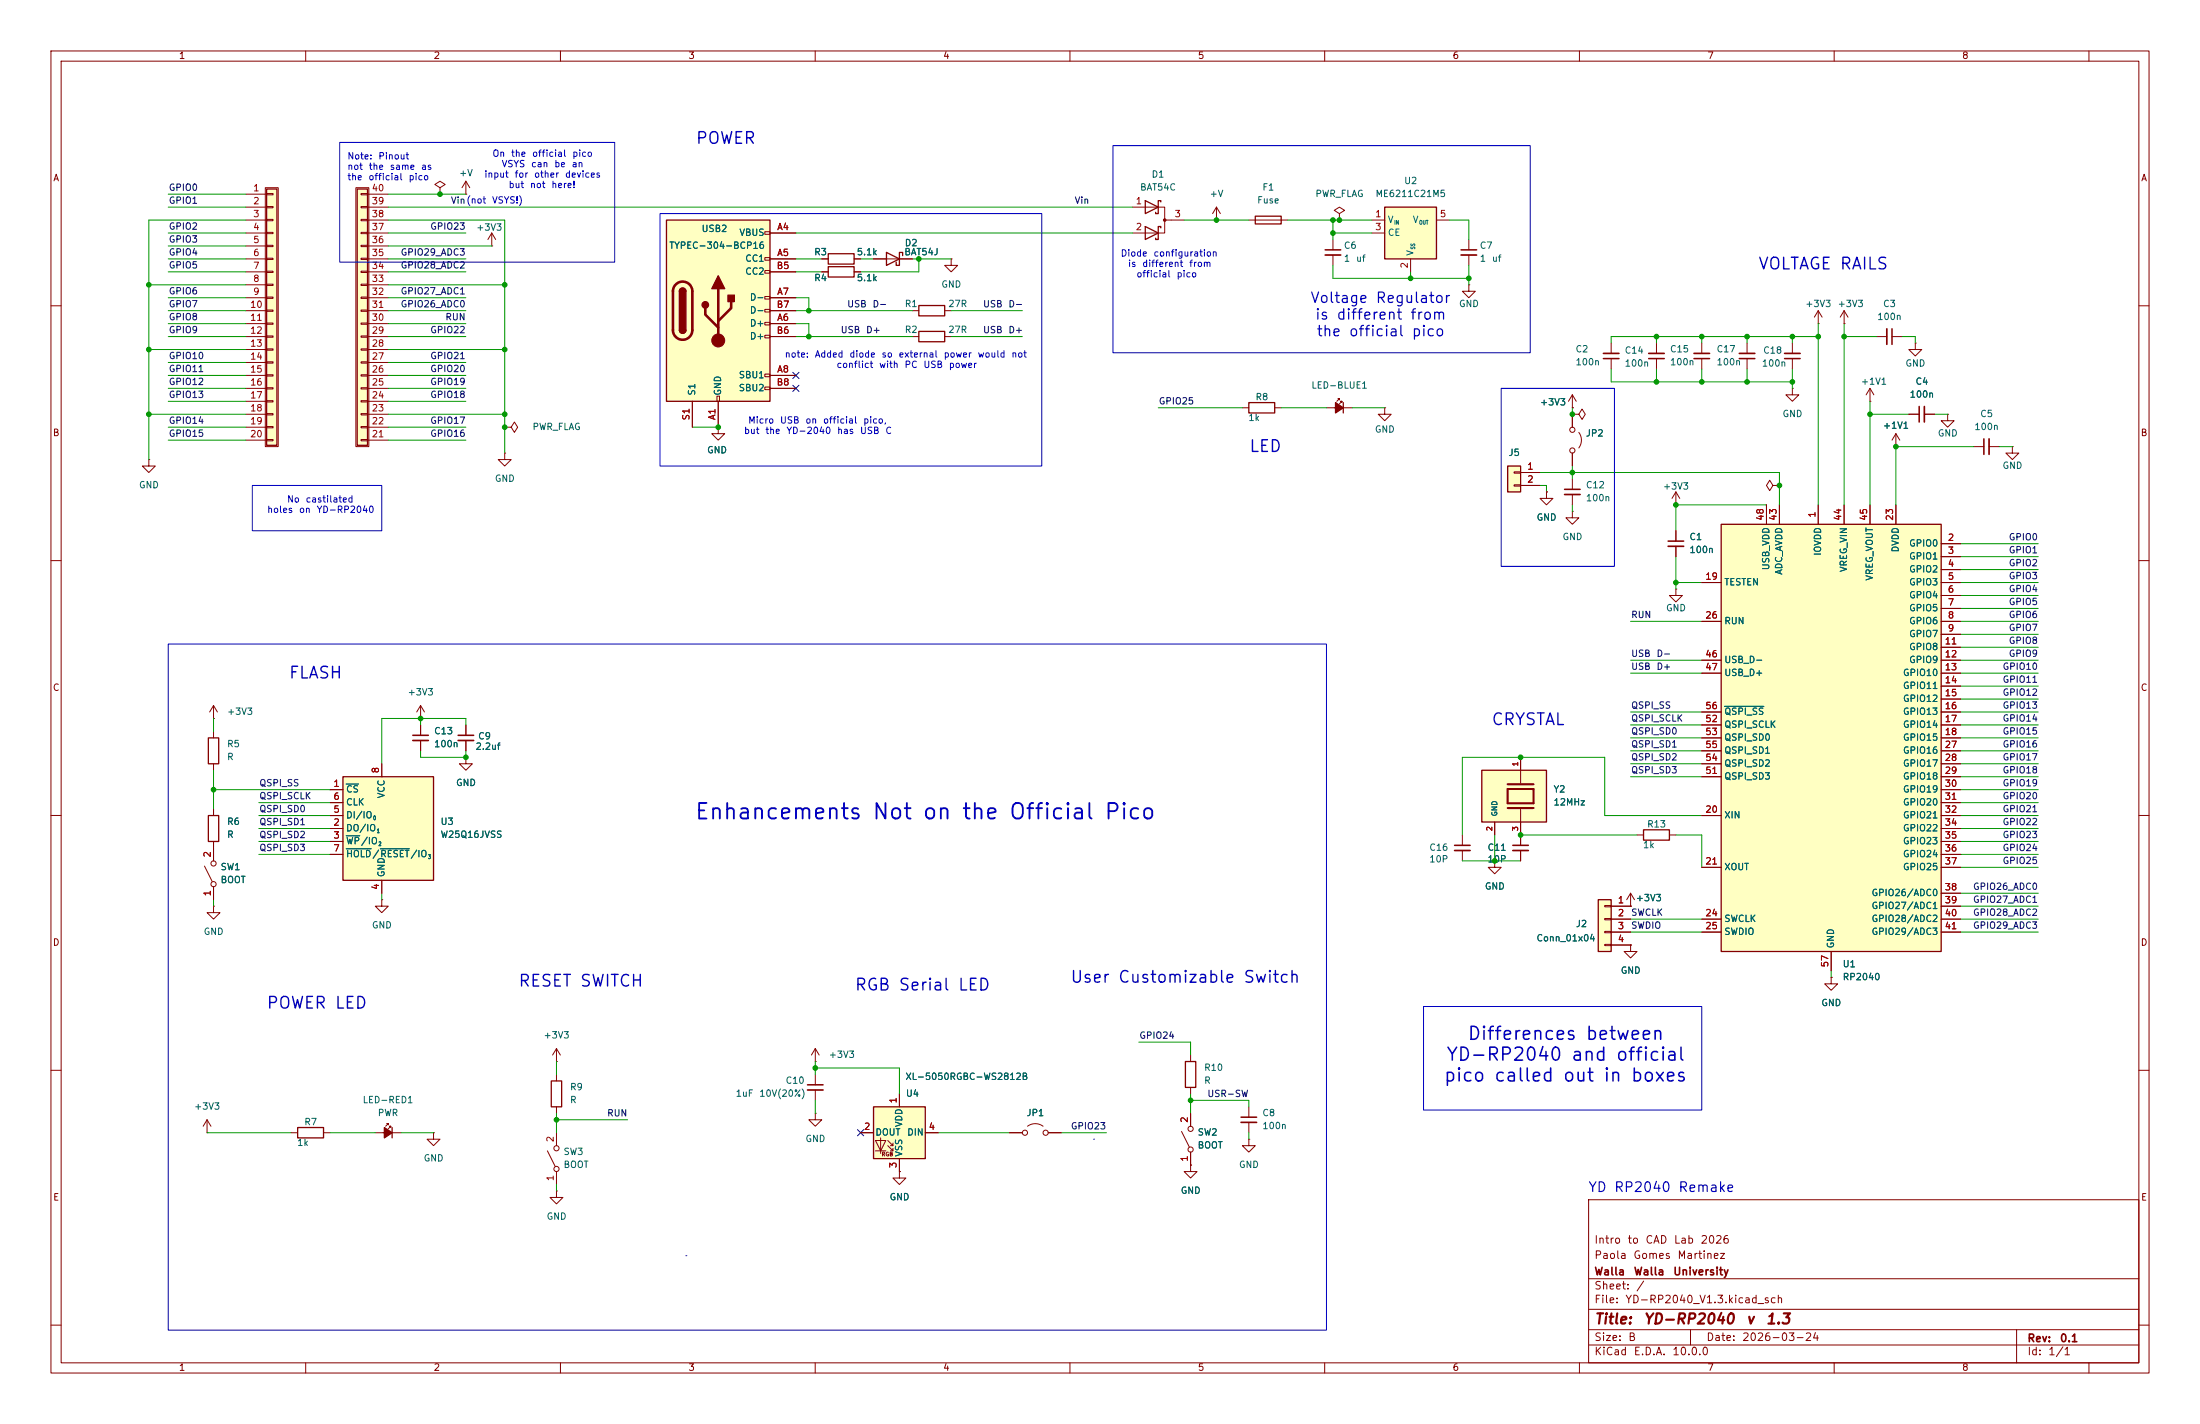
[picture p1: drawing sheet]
<svg xmlns="http://www.w3.org/2000/svg" width="432mm" height="279mm" viewBox="0 0 432 279" stroke-linecap="round" stroke-linejoin="round" font-family="sans-serif">
<g fill="none" stroke="#840000" stroke-width=".2">
<path d="M10 10h411.8v259.4h-411.8zM12 12h407.8v255.4h-407.8zM60 10v2M110 10v2M160 10v2M210 10v2M260 10v2M310 10v2M360 10v2M410 10v2M10 60h2M419.8 60h2"/>
<path d="M10 110h2M419.8 110h2M10 160h2M419.8 160h2M10 210h2M419.8 210h2M311.8 235.4h108v32h-108zM10 260h2M311.8 256.9h108M311.8 250.9h108M419.8 260h2M60 267.4v2"/>
<path d="M110 267.4v2M160 267.4v2M210 267.4v2M260 267.4v2M310 267.4v2M311.8 263.9h108M311.8 260.9h108M331.8 260.9v3M360 267.4v2M395.8 260.9v6.5M410 267.4v2"/>
</g>
<path d="M313.7 176.5h2.5v10.2h-2.5z" fill="#ffffc2"/>
<path d="M313.7 176.5h2.5v10.2h-2.5zM232.7 208.3h2v5.1h-2z" fill="none" stroke="#840000" stroke-width=".25"/>
<path d="M315 177.7h1.2v.2h-1.2zM316.2 177.8h3.8M315 180.2h1.2v.3h-1.2zM315 182.8h1.2v.2h-1.2zM315 185.3h1.2v.2h-1.2zM316.2 180.3h3.8M316.2 182.9h3.8M316.2 185.4h3.8M233.7 207v1.3M233.7 213.4v1.2" fill="none" stroke="#840000" stroke-width=".2"/>
<path d="M290.8 151.1h12.7v10.2h-12.7z" fill="#ffffc2"/>
<g fill="none" stroke="#840000" stroke-width=".2">
<path d="M222.2 40.6h6.4v5.1h-6.4M228.6 43.2h3.8M298.4 148.6v5.1M298.4 158.8v7.1M287 163.8v2.1M287 166.9v2M293.4 168.9v1.3h1.2l-1.2 1.3-1.3-1.3h1.3M293.4 168.9h.1M293.4 161.3v2.5M298.4 166.9v2M320 177.8h.1M320 175.3l-.7 1.2"/>
<path d="M320 175.3l.8 1.2M320 175.3v2.5M321.3 163.8h1.3M327.7 163.8h1.2M320 185.4v1.3h1.3l-1.3 1.3-1.2-1.3h1.2M320 185.4h.1M359.4 191.8v1.2h1.3l-1.3 1.3-1.3-1.3h1.3M359.4 191.8h.1M233.7 218.4v2.6M245.1 217.2v2M231.9 222l1.5 3M233.7 228.6v1.3h-1.3l1.3 1.2 1.2-1.2h-1.2"/>
<path d="M233.7 228.6h.1M233.7 226.1v2.5M245.1 223.5v1.3h-1.3l1.3 1.3 1.3-1.3h-1.3M245.1 223.5h.1M245.1 220.2v2.1"/>
<circle cx="233.7" cy="225.6" r=".51"/>
<circle cx="233.7" cy="221.5" r=".51"/>
</g>
<path d="M224.8 39.4l2.5 1.2-2.5 1.3zM227.8 39.6v-.2h-.5v2.5h-.5v-.2M224.8 44.5l2.5 1.2-2.5 1.3zM227.8 44.7v-.2h-.5v2.5h-.5v-.3M290.8 151.1h12.7v10.2h-12.7zM322.6 162.8h5.1v2h-5.1z" fill="none" stroke="#840000" stroke-width=".25"/>
<path d="M295.9 153.9h5.1M295.9 154.8h5.1v2.8h-5.1zM295.9 158.5h5.1" fill="none" stroke="#840000" stroke-width=".41"/>
<path d="M285.5 165.9h3M296.9 165.9h3.1M243.6 219.2h3" fill="none" stroke="#840000" stroke-width=".3"/>
<path d="M285.5 166.9h3M296.9 166.9h3.1M243.6 220.2h3" fill="none" stroke="#840000" stroke-width=".33"/>
<circle cx="228.6" cy="43.2" r=".25" fill="#840000" stroke="#840000" stroke-width=".2"/>
<path d="M337.8 102.9h43.2v83.8h-43.2z" fill="#ffffc2"/>
<path d="M337.8 102.9h43.2v83.8h-43.2z" fill="none" stroke="#840000" stroke-width=".25"/>
<g fill="none" stroke="#840000" stroke-width=".2">
<path d="M346.7 99.1v3.8M349.2 99.1v3.8M356.9 99.1v3.8M361.9 99.1v3.8M367 99.1v3.8M372.1 99.1v3.8M328.9 115.6v1.2h1.3l-1.3 1.3-1.2-1.3h1.2M328.9 115.6h.1M334 114.3h3.8M381 106.7h3.8M381 109.2h3.8M381 111.8h3.8"/>
<path d="M381 114.3h3.8M381 116.8h3.8M381 119.4h3.8M334 121.9h3.8M334 129.5h3.8M334 132.1h3.8M334 139.7h3.8M381 121.9h3.8M381 124.5h3.8M381 127h3.8M381 129.5h3.8M381 132.1h3.8"/>
<path d="M381 134.6h3.8M381 137.2h3.8M381 139.7h3.8M334 142.2h3.8M334 144.8h3.8M334 147.3h3.8M334 149.9h3.8M334 152.4h3.8M381 142.2h3.8M381 144.8h3.8M381 147.3h3.8M381 149.9h3.8"/>
<path d="M381 152.4h3.8M381 154.9h3.8M381 157.5h3.8M334 160h3.8M334 170.2h3.8M381 160h3.8M381 170.2h3.8M381 162.6h3.8M381 165.1h3.8M381 167.6h3.8M381 175.3h3.8M381 177.8h3.8"/>
<path d="M334 180.3h3.8M334 182.9h3.8M359.4 186.7v3.8M381 180.3h3.8M381 182.9h3.8"/>
</g>
<path d="M338.5 138.6h7.7" fill="none" stroke="#006464" stroke-width=".2"/>
<path d="M67.3 152.4h17.8v20.3h-17.8z" fill="#ffffc2"/>
<path d="M246.4 42.4h5.1v1.5h-5.1zM67.3 152.4h17.8v20.3h-17.8z" fill="none" stroke="#840000" stroke-width=".25"/>
<g fill="none" stroke="#840000" stroke-width=".2">
<path d="M245.1 43.2h7.6M261.6 47v2M261.6 50v2.1M262.9 41.9l1-.6-1-.7-1 .7 1 .6v1.3M262.9 43.2h.1M288.3 55.9v1.3h1.3l-1.3 1.2-1.3-1.2h1.3M288.3 55.9h.1M351.8 76.2v1.3h1.3l-1.3 1.2-1.3-1.2h1.3M351.8 76.2h.1M351.8 67.3v2M351.8 70.4v2M356.9 63.5h.1"/>
<path d="M356.9 61l-.8 1.2M356.9 61l.7 1.2M356.9 61v2.5M361.9 63.5h.1M361.9 61l.8 1.2M361.9 61l-.7 1.2M361.9 61v2.5M367 78.7h.1M367 76.2l-.7 1.3M367 76.2l.8 1.3M367 76.2v2.5M368.3 66h2"/>
<path d="M371.3 66h2.1M375.9 67.3v1.3h-1.3l1.3 1.3 1.3-1.3h-1.3M375.9 67.3h.1M99.1 88.9v1.3h1.2l-1.2 1.2-1.3-1.2h1.3M99.1 88.9h.1M348 95.3l-.7 1-.6-1 .6-1.1 .7 1.1h1.2M349.2 95.3h.1M372.1 87.6h.1M372.1 85.1l-.8 1.3M372.1 85.1l.8 1.3M372.1 85.1v2.5M387.3 87.6h2.1"/>
<path d="M390.4 87.6h2M395 87.6v1.3h1.2l-1.2 1.3-1.3-1.3h1.3M395 87.6h.1M64.8 154.9h2.5M64.8 157.5h2.5M74.9 149.9v2.5M91.4 148.6v1.3h1.3l-1.3 1.2-1.2-1.2h1.2M91.4 148.6h.1M64.8 162.6h2.5M64.8 165.1h2.5M64.8 160h2.5M64.8 167.6h2.5"/>
<path d="M74.9 172.7v2.6"/>
</g>
<path d="M67.9 153.8h2.5M67.9 164h2.7M67.9 166.5h5M74.6 166.5h5.7" fill="none" stroke="#006464" stroke-width=".2"/>
<path d="M260.1 49h3M350.3 70.4h3M371.3 64.5v3.1M389.4 86.1v3.1" fill="none" stroke="#840000" stroke-width=".3"/>
<path d="M260.1 50h3M350.3 69.3h3M370.3 64.5v3.1M390.4 86.1v3.1" fill="none" stroke="#840000" stroke-width=".33"/>
<path d="M271.8 40.6h10.1v10.2h-10.1z" fill="#ffffc2"/>
<path d="M271.8 40.6h10.1v10.2h-10.1z" fill="none" stroke="#840000" stroke-width=".25"/>
<g fill="none" stroke="#840000" stroke-width=".2">
<path d="M238.8 43.2h.1M238.8 40.6l-.8 1.3M238.8 40.6l.7 1.3M238.8 40.6v2.6M269.2 43.2h2.6M269.2 45.7h2.6M276.9 50.8v2.5M281.9 43.2h2.6M288.3 47v2M288.3 50v2.1M198.1 222.3h2.6M201.7 221l.1-.1a2.54 2.54 0 0 1 2.9 .1"/>
<path d="M205.7 222.3h2.6"/>
<circle cx="201.2" cy="222.3" r=".51"/>
<circle cx="205.2" cy="222.3" r=".51"/>
</g>
<path d="M286.8 49h3" fill="none" stroke="#840000" stroke-width=".3"/>
<path d="M286.8 50h3" fill="none" stroke="#840000" stroke-width=".33"/>
<g fill="#ffffc2">
<path d="M52.3 37.1h2.1v50.3h-2.1z"/>
<path d="M70.1 37.1h2v50.3h-2z"/>
</g>
<g fill="none" stroke="#840000" stroke-width=".2">
<path d="M48.3 38.1h4M52.1 36.8h2.5v50.8h-2.5zM52.3 38h1.3v.2h-1.3zM69.8 36.8h2.6v50.8h-2.6zM70.9 38h1.2v.2h-1.2zM72.1 38.1h4.1M48.3 40.6h4M48.3 43.2h4M48.3 45.7h4M48.3 48.3h4M48.3 50.8h4M48.3 53.3h4"/>
<path d="M48.3 55.9h4M48.3 58.4h4M52.3 40.5h1.3v.3h-1.3zM52.3 43.1h1.3v.2h-1.3zM52.3 45.6h1.3v.2h-1.3zM52.3 48.1h1.3v.3h-1.3zM52.3 50.7h1.3v.2h-1.3zM52.3 53.2h1.3v.3h-1.3zM52.3 55.8h1.3v.2h-1.3zM52.3 58.3h1.3v.2h-1.3zM70.9 40.5h1.2v.3h-1.2zM70.9 43.1h1.2v.2h-1.2z"/>
<path d="M70.9 45.6h1.2v.2h-1.2zM70.9 48.1h1.2v.3h-1.2zM70.9 50.7h1.2v.2h-1.2zM70.9 53.2h1.2v.3h-1.2zM70.9 55.8h1.2v.2h-1.2zM70.9 58.3h1.2v.2h-1.2zM72.1 40.6h4.1M72.1 43.2h4.1M72.1 45.7h4.1M72.1 48.3h4.1M72.1 50.8h4.1M72.1 53.3h4.1"/>
<path d="M72.1 55.9h4.1M72.1 58.4h4.1M48.3 61h4M48.3 63.5h4M48.3 66h4M48.3 68.6h4M48.3 71.1h4M48.3 73.7h4M48.3 76.2h4M48.3 78.7h4M52.3 60.8h1.3v.3h-1.3zM52.3 63.4h1.3v.2h-1.3z"/>
<path d="M52.3 65.9h1.3v.3h-1.3zM52.3 68.5h1.3v.2h-1.3zM52.3 71h1.3v.2h-1.3zM52.3 73.5h1.3v.3h-1.3zM52.3 76.1h1.3v.2h-1.3zM52.3 78.6h1.3v.3h-1.3zM70.9 60.8h1.2v.3h-1.2zM70.9 63.4h1.2v.2h-1.2zM70.9 65.9h1.2v.3h-1.2zM70.9 68.5h1.2v.2h-1.2zM70.9 71h1.2v.2h-1.2zM70.9 73.5h1.2v.3h-1.2z"/>
<path d="M70.9 76.1h1.2v.2h-1.2zM70.9 78.6h1.2v.3h-1.2zM72.1 61h4.1M72.1 63.5h4.1M72.1 66h4.1M72.1 68.6h4.1M72.1 71.1h4.1M72.1 73.7h4.1M72.1 76.2h4.1M72.1 78.7h4.1M48.3 81.3h4M48.3 83.8h4"/>
<path d="M48.3 86.4h4M52.3 81.2h1.3v.2h-1.3zM52.3 83.7h1.3v.2h-1.3zM52.3 86.2h1.3v.3h-1.3zM70.9 81.2h1.2v.2h-1.2zM70.9 83.7h1.2v.2h-1.2zM70.9 86.2h1.2v.3h-1.2zM72.1 81.3h4.1M72.1 83.8h4.1M72.1 86.4h4.1M41.9 177.8v1.3h1.3l-1.3 1.2-1.3-1.2h1.3M41.9 177.8h.1"/>
<path d="M40.6 219.7l-.7 1.3M40.6 219.7l.8 1.3M40.6 219.7v2.6M40.6 222.3h.1M176.5 229.9v1.2h1.3l-1.3 1.3-1.2-1.3h1.2M176.5 229.9h.1"/>
</g>
<path d="M52.3 37.1h2.1v50.3h-2.1zM70.1 37.1h2v50.3h-2z" fill="none" stroke="#840000" stroke-width=".25"/>
<path d="M171.4 217.2h10.2v10.1h-10.2z" fill="#ffffc2"/>
<g fill="none" stroke="#840000" stroke-width=".2">
<path d="M161.3 50.8h1.3M167.6 50.8h1.3M160 208.3h.1M160 218.4v1.3h1.3l-1.3 1.3-1.3-1.3h1.3M160 218.4h.1M160 205.7l-.7 1.3M160 205.7l.8 1.3M160 205.7v2.6M160 210.8v2.1M160 213.9v2M176.5 214.6v2.6M57.1 222.3h1.3"/>
<path d="M63.5 222.3h1.3M109.2 233.7v1.3h1.3l-1.3 1.2-1.3-1.2h1.3M109.2 233.7h.1M168.9 222.3h2.5M171.8 223.8h2.1l-1.1 2zM171.8 225.8h2.1M172.8 223.3v3M174.2 223.8l1.1 1v-.5M174.2 224.8l1.1 1v-.5M174.8 224.8h.5M174.8 225.8h.5M176.5 227.3v2.6"/>
<path d="M181.6 222.3h2.5"/>
</g>
<path d="M162.6 49.8h5v2h-5zM171.4 217.2h10.2v10.1h-10.2zM58.4 221.2h5.1v2.1h-5.1z" fill="none" stroke="#840000" stroke-width=".25"/>
<path d="M158.5 212.9h3" fill="none" stroke="#840000" stroke-width=".3"/>
<path d="M158.5 213.9h3" fill="none" stroke="#840000" stroke-width=".33"/>
<path d="M130.8 43.2h20.3v35.5h-20.3z" fill="#ffffc2"/>
<g fill="none" stroke="#840000" stroke-width=".2">
<path d="M86.4 36.8l1-.6-1-.6-1.1 .6 1.1 .6v1.3M86.4 38.1h.1M91.4 38.1h.1M91.4 35.6l-.7 1.2M91.4 35.6l.8 1.2M91.4 35.6v2.5M96.5 48.3h.1M96.5 45.7l-.7 1.3M96.5 45.7l.8 1.3M96.5 45.7v2.6M150.1 45.5h1v.5h-1zM150.1 50.5h1v.6h-1z"/>
<path d="M150.1 53.1h1v.5h-1zM150.1 58.2h1v.5h-1zM151.1 45.7h5.1M151.1 50.8h5.1M151.1 58.4h5.1M151.1 53.3h5.1M161.3 53.3h1.3M167.6 53.3h1.3M171.4 50.8h7.7M186.7 50.8v1.3h1.3l-1.3 1.2-1.3-1.2h1.3M186.7 50.8h.1M135.9 78.7v5.1"/>
<path d="M140.7 77.7h.5v1h-.5zM141 78.7v5.1M150.1 60.7h1v.5h-1zM150.1 63.2h1v.6h-1zM150.1 65.8h1v.5h-1zM150.1 73.4h1v.5h-1zM150.1 75.9h1v.6h-1zM151.1 63.5h5.1M151.1 73.7h5.1M151.1 66h5.1M151.1 61h5.1M151.1 76.2h5.1"/>
<path d="M179.1 66h1.2M179.1 61h1.2M185.4 66h1.3M185.4 61h1.3M262.9 78.5v-.3h-.3h.3l-.5 .5M263.4 79v-.3h-.3h.3l-.5 .5M308.6 77.5v2.5M308.6 77.5l.8 1.2M308.6 77.5l-.8 1.2M316.2 67.3v2M316.2 70.4v2M325.1 67.3v2"/>
<path d="M325.1 70.4v2M334 67.3v2M334 70.4v2M342.9 67.3v2M342.9 70.4v2M29.2 90.2v1.2h1.3l-1.3 1.3-1.3-1.3h1.3M29.2 90.2h.1M99.1 83.8h1.2l.7-1 .6 1-.6 1-.7-1M99.1 83.8h.1M141 83.8v1.3h1.2l-1.2 1.3-1.3-1.3h1.3M141 83.8h.1M243.8 80h1.3"/>
<path d="M250.2 80h1.3M260.3 80h5.1M271.8 80v1.3h1.2l-1.2 1.3-1.3-1.3h1.3M271.8 80h.1M308.6 80h.1M308.6 81.3h1.3l.6-1 .6 1-.6 1-.6-1M308.6 81.3h.1M308.6 81.3v2.5M308.6 88.9v2.5M308.6 94v2M308.6 97v2.1M309.9 84.8l.1 .2a2.53 2.53 0 0 1-.1 2.9"/>
<path d="M328.9 99.1h.1M328.9 96.5l-.7 1.3M328.9 96.5l.8 1.3M328.9 96.5v2.6M374.6 81.3h2.1M377.7 81.3h2M382.3 81.3v1.3h1.2l-1.2 1.2-1.3-1.2h1.3M382.3 81.3h.1M308.6 100.3v1.3h-1.3l1.3 1.3 1.3-1.3h-1.3M308.6 100.3h.1M328.9 104.1v2.1M328.9 107.2v2"/>
<path d="M41.9 138.4l-.8 1.3M41.9 138.4l.8 1.3M41.9 138.4v2.6M82.5 138.4l-.7 1.3M82.5 138.4l.8 1.3M82.5 138.4v2.6M41.9 141h.1M41.9 143.5v1.3M41.9 149.9v1.2M41.9 158.8v1.2M82.5 141h.1M82.5 142.2v2.1"/>
<path d="M82.5 145.3v2M91.4 142.2v2.1M91.4 145.3v2M40.1 169.9l1.6 3.1M41.9 165.1v3.8M41.9 174v2.5M74.9 176.5v1.3h1.3l-1.3 1.3-1.2-1.3h1.2M74.9 176.5h.1M109.2 208.3h.1M109.2 205.7l-.7 1.3M109.2 205.7l.8 1.3M109.2 205.7v2.6"/>
<path d="M109.2 210.8v1.3M109.2 217.2v1.2M73.7 222.3h5M76.2 220.7v-.2h-.3h.3l-.5 .5M76.7 221.2v-.2h-.2h.2l-.5 .5M85.1 222.3v1.2h1.3l-1.3 1.3-1.3-1.3h1.3M85.1 222.3h.1M107.4 225.8l1.6 3.1M109.2 222.3v2.5M109.2 229.9v2.5"/>
<circle cx="308.6" cy="84.3" r=".51"/>
<circle cx="308.6" cy="88.4" r=".51"/>
<circle cx="41.9" cy="169.4" r=".51"/>
<circle cx="41.9" cy="173.5" r=".51"/>
<circle cx="109.2" cy="225.3" r=".51"/>
<circle cx="109.2" cy="229.4" r=".51"/>
</g>
<g fill="none" stroke="#840000" stroke-width=".25">
<path d="M130.8 43.2h20.3v35.5h-20.3zM133.3 57.2l.1-.1a.63 .63 0 0 1 .6-.6 .63 .63 0 0 1 .6 .7M162.6 52.3h5v2.1h-5zM174 49.5l2.5 1.3-2.5 1.3zM177.2 50.2v-.7h-.7v2.6h-.6v-.7M180.3 59.9h5.1v2.1h-5.1zM133.3 64.8a.64 .64 0 0 0 .7 .6 .64 .64 0 0 0 .6-.6M180.3 65h5.1v2.1h-5.1zM245.1 79h5.1v2h-5.1zM263.7 79v2M40.9 144.8h2v5.1h-2zM40.9 160h2v5.1h-2z"/>
<path d="M108.2 212.1h2v5.1h-2zM77 221.2v2.1"/>
</g>
<path d="M132.6 55.8a1.9 1.9 0 0 1 2.1-.4 1.9 1.9 0 0 1 1.2 1.8v7.6a1.91 1.91 0 0 1-1.9 1.9 1.91 1.91 0 0 1-1.9-1.9v-7.8l.2-.6zM141 56.6v10.2M143.5 59.2v1.3l-2.5 2.5M138.4 60.5v1.2l2.6 2.6" fill="none" stroke="#840000" stroke-width=".51"/>
<g fill="#840000" stroke="#840000" stroke-width=".25">
<path d="M133.3 57.2h1.3v7.6h-1.3z"/>
<path d="M133.5 56.7a.64 .64 0 0 1 .7-.1 .64 .64 0 0 1 .4 .6h-1.3z"/>
<path d="M133.3 64.8h1.3a.63 .63 0 0 1-.6 .6 .63 .63 0 0 1-.7-.6z"/>
<path d="M141 54.1l1.2 2.5h-2.5z"/>
<path d="M142.9 57.9h1.2v1.3h-1.2z"/>
<path d="M75.4 221.2l1.6 1.1-1.6 1z"/>
<path d="M262.1 79l1.6 1-1.6 1z"/>
<circle cx="138.4" cy="59.8" r=".63"/>
</g>
<circle cx="141" cy="66.8" r="1.27" fill="#840000" stroke="#840000" stroke-width=".2"/>
<path d="M314.7 70.4h3.1M323.6 70.4h3M332.5 70.4h3M341.4 70.4h3M376.7 79.8v3M307.1 96h3M327.4 106.2h3.1M81 144.3h3.1M89.9 144.3h3.1" fill="none" stroke="#840000" stroke-width=".3"/>
<path d="M314.7 69.3h3.1M323.6 69.3h3M332.5 69.3h3M341.4 69.3h3M377.7 79.8v3M307.1 97h3M327.4 107.2h3.1M81 145.3h3.1M89.9 145.3h3.1" fill="none" stroke="#840000" stroke-width=".33"/>
<path d="M295.9 91.4h2.5v5.1h-2.5z" fill="#ffffc2"/>
<path d="M295.9 91.4h2.5v5.1h-2.5z" fill="none" stroke="#840000" stroke-width=".25"/>
<g fill="none" stroke="#840000" stroke-width=".2">
<path d="M151.1 50.8h5.1M151.1 45.7h5.1M151.1 58.4h5.1M151.1 53.3h5.1M161.3 50.8h1.3M161.3 53.3h1.3M167.6 50.8h1.3M167.6 53.3h1.3M171.4 50.8h2.6M176.5 50.8h2.6M135.9 78.7v5.1M141 78.7v5.1"/>
<path d="M151.1 63.5h5.1M151.1 73.7h5.1M151.1 66h5.1M151.1 61h5.1M151.1 76.2h5.1M141 83.8h.1M297.2 92.6h1.2v.2h-1.2zM297.2 95.1h1.2v.3h-1.2zM298.4 92.7h3.9M298.4 95.3h3.9M303.5 96.5v1.3h-1.2l1.2 1.3 1.3-1.3h-1.3M303.5 96.5h.1"/>
<path d="M308.6 81.3h.1M308.6 80h.1M308.6 81.3v2.5M308.6 88.9v2.5M346.7 99.1v3.8M349.2 99.1v3.8M356.9 99.1v3.8M361.9 99.1v3.8M367 99.1v3.8M372.1 87.6h.1M372.1 99.1v3.8M374.6 81.3h2.1"/>
<path d="M377.7 81.3h2M328.9 104.1v2.1M328.9 107.2v2M334 114.3h3.8M381 106.7h3.8M381 109.2h3.8M381 111.8h3.8M381 114.3h3.8M381 116.8h3.8M381 119.4h3.8M334 121.9h3.8M334 129.5h3.8"/>
<path d="M334 132.1h3.8M334 139.7h3.8M381 121.9h3.8M381 124.5h3.8M381 127h3.8M381 129.5h3.8M381 132.1h3.8M381 134.6h3.8M381 137.2h3.8M381 139.7h3.8M41.9 158.8v1.2M64.8 154.9h2.5"/>
<path d="M64.8 157.5h2.5M74.9 149.9v2.5M82.5 142.2v2.1M82.5 145.3v2M91.4 148.6h.1M91.4 142.2v2.1M91.4 145.3v2M298.4 148.6v2.5M334 142.2h3.8M334 144.8h3.8M334 147.3h3.8M334 149.9h3.8"/>
<path d="M334 152.4h3.8M381 142.2h3.8M381 144.8h3.8M381 147.3h3.8M381 149.9h3.8M381 152.4h3.8M381 154.9h3.8M381 157.5h3.8M41.9 165.1v3.8M41.9 174v2.5M64.8 160h2.5M64.8 162.6h2.5"/>
<path d="M64.8 165.1h2.5M64.8 167.6h2.5M74.9 172.7v2.6M293.4 168.9h.1M293.4 161.3v2.5M298.4 161.3v4.6M298.4 166.9v2M316.2 177.8h3.8M320 177.8h.1M334 160h3.8M334 170.2h3.8M381 177.8h3.8"/>
<path d="M381 160h3.8M381 170.2h3.8M381 162.6h3.8M381 165.1h3.8M381 167.6h3.8M381 175.3h3.8M316.2 180.3h3.8M316.2 182.9h3.8M316.2 185.4h3.8M320 185.4h.1M334 180.3h3.8M334 182.9h3.8"/>
<path d="M359.4 191.8h.1M359.4 186.7v3.8M381 180.3h3.8M381 182.9h3.8M176.5 214.6v2.6M233.7 218.4v2.6M168.9 222.3h2.5M176.5 229.9h.1M176.5 227.3v2.6M181.6 222.3h2.5M198.1 222.3h2.6M205.7 222.3h2.6"/>
<path d="M233.7 228.6h.1M233.7 226.1v2.5"/>
</g>
<g fill="none" stroke="#009600" stroke-width=".2">
<path d="M33 38.1h15.3M76.2 38.1h15.2M29.2 55.9h19.1M33 58.4h15.3M33 48.3h15.3M33 53.3h15.3M33 50.8h15.3M33 40.6h15.3M33 45.7h15.3M48.3 43.2h-19.1v47M76.2 58.4h15.2M76.2 43.2h22.9v45.7"/>
<path d="M76.2 48.3h20.3M76.2 53.3h15.2M76.2 50.8h15.2M76.2 40.6h146M76.2 45.7h15.2M76.2 55.9h22.9M156.2 58.4h2.5v2.6M156.2 53.3h5.1M156.2 50.8h5.1M156.2 45.7h66M168.9 50.8h2.5M179.1 50.8h7.6"/>
<path d="M180.3 50.8v2.5h-11.4M232.4 43.2h12.7M252.7 43.2h16.5M261.6 45.7h7.6M261.6 52.1v2.5h26.7M261.6 43.2v3.8M276.9 53.3v1.3M284.5 43.2h3.8v3.8M288.3 52.1v3.8M29.2 68.6h19.1M33 63.5h15.3M33 71.1h15.3"/>
<path d="M33 66h15.3M33 61h15.3M33 73.7h15.3M33 76.2h15.3M33 78.7h15.3M76.2 63.5h15.2M76.2 71.1h15.2M76.2 66h15.2M76.2 61h15.2M76.2 73.7h15.2M76.2 76.2h15.2M76.2 78.7h15.2"/>
<path d="M76.2 68.6h22.9M156.2 63.5h2.5v2.5M156.2 66h22.9M156.2 61h22.9M186.7 66h14M186.7 61h14M316.2 72.4v2.5h35.6M325.1 66v1.3M325.1 72.4v2.5M334 66v1.3M334 72.4v2.5M342.9 66v1.3"/>
<path d="M342.9 72.4v2.5M351.8 66v1.3M351.8 72.4v3.8M356.9 66h-40.7v1.3M356.9 63.5v35.6M361.9 66h6.4M361.9 63.5v35.6M367 78.7v20.4M373.4 66h2.5v1.3M29.2 81.3h19.1M33 83.8h15.3M33 86.4h15.3"/>
<path d="M76.2 81.3h22.9M76.2 83.8h15.2M76.2 86.4h15.2M135.9 83.8h5.1M227.3 80h16.5M251.5 80h8.8M265.4 80h6.4M302.3 95.3h1.2v1.2M302.3 92.7h46.9v6.4M308.6 80v1.3M308.6 91.4v2.6M308.6 99.1v1.2"/>
<path d="M346.7 99.1h-17.8v5M367 81.3h7.6M379.7 81.3h2.6M387.3 87.6h-15.2v11.5M392.4 87.6h2.6M328.9 109.2v6.4M328.9 114.3h5.1M384.8 116.8h15.2M384.8 114.3h15.2M384.8 119.4h15.2M384.8 109.2h15.2M384.8 106.7h15.2"/>
<path d="M384.8 111.8h15.2M320 121.9h14M320 139.7h14M320 132.1h14M320 129.5h14M384.8 137.2h15.2M384.8 134.6h15.2M384.8 127h15.2M384.8 124.5h15.2M384.8 121.9h15.2M384.8 139.7h15.2M384.8 132.1h15.2"/>
<path d="M384.8 129.5h15.2M41.9 141v2.5M41.9 151.1v7.7M41.9 154.9h22.9M50.8 157.5h14M82.5 147.3v1.3h8.9v-1.3M82.5 141v1.2M91.4 142.2v-1.2h-16.5v8.9M320 142.2h14M320 147.3h14M320 149.9h14M320 144.8h14"/>
<path d="M320 152.4h14M384.8 142.2h15.2M384.8 154.9h15.2M384.8 157.5h15.2M384.8 147.3h15.2M384.8 149.9h15.2M384.8 144.8h15.2M384.8 152.4h15.2M41.9 176.5v1.3M50.8 167.6h14M50.8 160h14M50.8 165.1h14"/>
<path d="M50.8 162.6h14M74.9 175.3v1.2M287 168.9h11.4M293.4 163.8v5.1M298.4 163.8h22.9M328.9 163.8h5.1v6.4M334 160h-19v-11.4h-28v15.2M384.8 167.6h15.2M384.8 160h15.2M384.8 177.8h15.2M384.8 175.3h15.2M384.8 165.1h15.2"/>
<path d="M384.8 162.6h15.2M384.8 170.2h15.2M320 180.3h14M320 182.9h14M359.4 190.5v1.3M384.8 180.3h15.2M384.8 182.9h15.2M109.2 208.3v2.5M109.2 218.4v3.9M109.2 219.7h14M160 209.6h16.5v5M160 208.3v2.5"/>
<path d="M160 215.9v2.5M223.5 204.5h10.2v2.5M233.7 214.6v3.8M233.7 215.9h11.4v1.3M40.6 222.3h16.5M64.8 222.3h8.9M78.7 222.3h6.4M109.2 232.4v1.3M184.1 222.3h14M208.3 222.3h8.9M245.1 222.3v1.2"/>
</g>
<path d="M155.6 75.6l1.2 1.2M155.6 73.1l1.2 1.2M156.8 75.6l-1.2 1.2M156.8 73.1l-1.2 1.2M168.3 221.6l1.2 1.3M169.5 221.6l-1.2 1.3" fill="none" stroke="#000084" stroke-width=".2"/>
<path d="M66.7 27.9h53.9v23.5h-53.9zM218.4 28.6h82v40.6h-82zM129.5 41.9h75v49.5h-75zM294.6 76.2h22.3v34.9h-22.3zM49.5 95.3h25.4v8.8h-25.4zM33 126.4h227.3v134.6h-227.3zM279.4 197.5h54.6v20.3h-54.6zM214.6 223.5h.1M134.6 246.4h.1" fill="none" stroke="#0000c2" stroke-width=".2"/>
<path d="M338.5 138.6h7.7M67.9 153.8h2.5M67.9 164h2.7M67.9 166.5h5M74.6 166.5h5.7" fill="none" stroke="#006464" stroke-width=".2"/>
<g fill="#009600" stroke="#009600" stroke-width=".2">
<circle cx="308.6" cy="92.7" r=".46"/>
<circle cx="308.6" cy="81.3" r=".46"/>
<circle cx="328.9" cy="99.1" r=".46"/>
<circle cx="342.9" cy="74.9" r=".46"/>
<circle cx="334" cy="74.9" r=".46"/>
<circle cx="334" cy="66" r=".46"/>
<circle cx="325.1" cy="66" r=".46"/>
<circle cx="325.1" cy="74.9" r=".46"/>
<circle cx="328.9" cy="114.3" r=".46"/>
<circle cx="351.8" cy="74.9" r=".46"/>
<circle cx="372.1" cy="87.6" r=".46"/>
<circle cx="367" cy="81.3" r=".46"/>
<circle cx="349.2" cy="95.3" r=".46"/>
<circle cx="342.9" cy="66" r=".46"/>
<circle cx="351.8" cy="66" r=".46"/>
<circle cx="356.9" cy="66" r=".46"/>
<circle cx="361.9" cy="66" r=".46"/>
<circle cx="288.3" cy="54.6" r=".46"/>
<circle cx="276.9" cy="54.6" r=".46"/>
<circle cx="261.6" cy="43.2" r=".46"/>
<circle cx="262.9" cy="43.2" r=".46"/>
<circle cx="261.6" cy="45.7" r=".46"/>
<circle cx="238.8" cy="43.2" r=".46"/>
<circle cx="233.7" cy="215.9" r=".46"/>
<circle cx="298.4" cy="148.6" r=".46"/>
<circle cx="293.4" cy="168.9" r=".46"/>
<circle cx="298.4" cy="163.8" r=".46"/>
<circle cx="82.5" cy="141" r=".46"/>
<circle cx="41.9" cy="154.9" r=".46"/>
<circle cx="91.4" cy="148.6" r=".46"/>
<circle cx="158.7" cy="61" r=".46"/>
<circle cx="141" cy="83.8" r=".46"/>
<circle cx="99.1" cy="68.6" r=".46"/>
<circle cx="99.1" cy="55.9" r=".46"/>
<circle cx="86.4" cy="38.1" r=".46"/>
<circle cx="99.1" cy="81.3" r=".46"/>
<circle cx="99.1" cy="83.8" r=".46"/>
<circle cx="109.2" cy="219.7" r=".46"/>
<circle cx="29.2" cy="55.9" r=".46"/>
<circle cx="29.2" cy="68.6" r=".46"/>
<circle cx="29.2" cy="81.3" r=".46"/>
<circle cx="160" cy="209.6" r=".46"/>
<circle cx="180.3" cy="50.8" r=".46"/>
<circle cx="158.7" cy="66" r=".46"/>
</g>
<g font-size="3" fill="#0000c2">
<text x="136.2" y="161.5">Enhancements</text>
<text x="171" y="161.5">Not</text>
<text x="180.9" y="161.5">on</text>
<text x="188.6" y="161.5">the</text>
<text x="197.8" y="161.5">Official</text>
<text x="216.6" y="161.5">Pico</text>
</g>
<g font-size="2.5" fill="#0000c2">
<text x="283.7" y="208.8">YD-RP2040</text>
<text x="287.9" y="204.7">Differences</text>
<text x="308.2" y="208.8">and</text>
<text x="311.1" y="204.7">between</text>
<text x="317" y="208.8">official</text>
<text x="283.2" y="212.9">pico</text>
<text x="293.1" y="212.9">called</text>
<text x="306.6" y="212.9">out</text>
<text x="314.5" y="212.9">in</text>
<text x="319.9" y="212.9">boxes</text>
</g>
<g font-size="2.3" fill="#0000c2">
<text x="136.4" y="28.8">POWER</text>
<text x="345" y="53.4">VOLTAGE</text>
<text x="361" y="53.4">RAILS</text>
<text x="245.1" y="89.3">LED</text>
<text x="56.6" y="133.7">FLASH</text>
<text x="292.6" y="142.9">CRYSTAL</text>
<text x="101.6" y="194.2">RESET</text>
<text x="113.7" y="194.2">SWITCH</text>
<text x="167.6" y="194.9">RGB</text>
<text x="176.2" y="194.9">Serial</text>
<text x="187.9" y="194.9">LED</text>
<text x="209.9" y="193.4">User</text>
<text x="219.3" y="193.4">Customizable</text>
<text x="243.9" y="193.4">Switch</text>
<text x="52.2" y="198.5">POWER</text>
<text x="65.6" y="198.5">LED</text>
</g>
<g font-size="2" fill="#0000c2">
<text x="257" y="60">Voltage</text>
<text x="269.9" y="60">Regulator</text>
<text x="258" y="63.2">is</text>
<text x="262.2" y="63.2">different</text>
<text x="276.6" y="63.2">from</text>
<text x="258.3" y="66.5">the</text>
<text x="264.6" y="66.5">official</text>
<text x="276.9" y="66.5">pico</text>
</g>
<g font-size="2" fill="#840000">
<text x="312.8" y="260.3">Title:</text>
<text x="322.5" y="260.3">YD-RP2040</text>
<text x="342.6" y="260.3">v</text>
<text x="346.4" y="260.3">1.3</text>
</g>
<g font-size="1.9" fill="#0000c2">
<text x="311.6" y="234.4">YD</text>
<text x="316.7" y="234.4">RP2040</text>
<text x="329.3" y="234.4">Remake</text>
</g>
<g font-size="1.5" fill="#840000">
<text x="312.8" y="244.4">Intro</text>
<text x="319.3" y="244.4">to</text>
<text x="322.8" y="244.4">CAD</text>
<text x="328.4" y="244.4">Lab</text>
<text x="333.6" y="244.4">2026</text>
<text x="312.8" y="250.6">Walla</text>
<text x="312.8" y="247.4">Paola</text>
<text x="320.5" y="247.4">Gomes</text>
<text x="320.5" y="250.6">Walla</text>
<text x="328.3" y="250.6">University</text>
<text x="329.1" y="247.4">Martinez</text>
<text x="312.8" y="256.1">File:</text>
<text x="312.8" y="253.4">Sheet:</text>
<text x="318.9" y="256.1">YD-RP2040_V1.3.kicad_sch</text>
<text x="321" y="253.4">/</text>
<text x="312.8" y="263.5">Size:</text>
<text x="319.5" y="263.5">B</text>
<text x="334.8" y="263.5">Date:</text>
<text x="341.8" y="263.5">2026-03-24</text>
<text x="397.8" y="263.7">Rev:</text>
<text x="404.2" y="263.7">0.1</text>
<text x="312.8" y="266.3">KiCad</text>
<text x="320.5" y="266.3">E.D.A.</text>
<text x="328.1" y="266.3">10.0.0</text>
<text x="397.8" y="266.3">Id:</text>
<text x="401.9" y="266.3">1/1</text>
</g>
<g font-size="1.3" fill="#840000">
<text x="35" y="11.9">1</text>
<text x="85" y="11.9">2</text>
<text x="135" y="11.9">3</text>
<text x="185" y="11.9">4</text>
<text x="235" y="11.9">5</text>
<text x="285" y="11.9">6</text>
<text x="335" y="11.9">7</text>
<text x="385" y="11.9">8</text>
<text x="10.3" y="35.9">A</text>
<text x="420.1" y="35.9">A</text>
<text x="10.3" y="85.9">B</text>
<text x="420.1" y="85.9">B</text>
<text x="10.3" y="135.9">C</text>
<text x="420.1" y="135.9">C</text>
<text x="10.3" y="185.9">D</text>
<text x="420.1" y="185.9">D</text>
<text x="10.3" y="235.9">E</text>
<text x="420.1" y="235.9">E</text>
<text x="35" y="269.3">1</text>
<text x="85" y="269.3">2</text>
<text x="135" y="269.3">3</text>
<text x="185" y="269.3">4</text>
<text x="235" y="269.3">5</text>
<text x="285" y="269.3">6</text>
<text x="335" y="269.3">7</text>
<text x="385" y="269.3">8</text>
</g>
<g font-size="1.3" fill="#0000c2">
<text x="68.1" y="31.6">Note:</text>
<text x="68.1" y="33.6">not</text>
<text x="68.1" y="35.7">the</text>
<text x="72.2" y="35.7">official</text>
<text x="72.3" y="33.6">the</text>
<text x="74.1" y="31.6">Pinout</text>
<text x="76.4" y="33.6">same</text>
<text x="80.1" y="35.7">pico</text>
<text x="82.5" y="33.6">as</text>
<text x="94.9" y="35.2">input</text>
<text x="96.5" y="31.1">On</text>
<text x="98.4" y="33.1">VSYS</text>
<text x="100.2" y="31.1">the</text>
<text x="100.9" y="35.2">for</text>
<text x="104.1" y="33.1">can</text>
<text x="104.3" y="31.1">official</text>
<text x="104.7" y="35.2">other</text>
<text x="108.7" y="33.1">be</text>
<text x="110.8" y="35.2">devices</text>
<text x="112.1" y="33.1">an</text>
<text x="112.2" y="31.1">pico</text>
<text x="96.5" y="40.2">VSYS!)</text>
<text x="99.7" y="37.2">but</text>
<text x="103.9" y="37.2">not</text>
<text x="108.1" y="37.2">here!</text>
<text x="219.9" y="50.6">Diode</text>
<text x="221.3" y="52.7">is</text>
<text x="224.1" y="52.7">different</text>
<text x="226.3" y="50.6">configuration</text>
<text x="233.3" y="52.7">from</text>
<text x="222.9" y="54.7">official</text>
<text x="230.8" y="54.7">pico</text>
<text x="153.9" y="70.5">note:</text>
<text x="159.8" y="70.5">Added</text>
<text x="166.6" y="70.5">diode</text>
<text x="172.9" y="70.5">so</text>
<text x="176.3" y="70.5">external</text>
<text x="185.1" y="70.5">power</text>
<text x="191.8" y="70.5">would</text>
<text x="198.4" y="70.5">not</text>
<text x="164.1" y="72.5">conflict</text>
<text x="172.4" y="72.5">with</text>
<text x="177.4" y="72.5">PC</text>
<text x="181.1" y="72.5">USB</text>
<text x="186.1" y="72.5">power</text>
<text x="146.7" y="83.4">Micro</text>
<text x="153" y="83.4">USB</text>
<text x="158" y="83.4">on</text>
<text x="161.4" y="83.4">official</text>
<text x="169.3" y="83.4">pico,</text>
<text x="145.9" y="85.5">but</text>
<text x="150.1" y="85.5">the</text>
<text x="154.2" y="85.5">YD-2040</text>
<text x="164.2" y="85.5">has</text>
<text x="168.7" y="85.5">USB</text>
<text x="173.7" y="85.5">C</text>
<text x="52.3" y="100.9">holes</text>
<text x="56.2" y="98.9">No</text>
<text x="58.6" y="100.9">on</text>
<text x="59.9" y="98.9">castilated</text>
<text x="62" y="100.9">YD-RP2040</text>
</g>
<g font-size="1.3" fill="#006464">
<text x="90" y="34.9">+V</text>
<text x="225.9" y="35.2">D1</text>
<text x="223.7" y="37.7">BAT54C</text>
<text x="237.3" y="39">+V</text>
<text x="246.6" y="40.2">Fuse</text>
<text x="247.7" y="37.7">F1</text>
<text x="258.1" y="39">PWR_FLAG</text>
<text x="269.9" y="39">ME6211C21M5</text>
<text x="275.5" y="36.4">U2</text>
<text x="93.4" y="45.6">+3V3</text>
<text x="137.6" y="45.8">USB2</text>
<text x="145" y="46.6">VBUS</text>
<text x="272.3" y="44">V</text>
<text x="272.3" y="46.6">CE</text>
<text x="277.2" y="44">V</text>
<text x="131.2" y="49.1">TYPEC-304-BCP16</text>
<text x="146.2" y="51.7">CC1</text>
<text x="159.7" y="50.4">R3</text>
<text x="168.1" y="50.4">5.1k</text>
<text x="177.4" y="50.4">BAT54J</text>
<text x="177.5" y="48.6">D2</text>
<text x="263.7" y="49.1">C6</text>
<text x="263.7" y="51.7">1</text>
<text x="266" y="51.7">uf</text>
<text x="277.7" y="50.3" transform="rotate(-90 277.7 50.3)">V</text>
<text x="290.3" y="49.1">C7</text>
<text x="290.3" y="51.7">1</text>
<text x="292.7" y="51.7">uf</text>
<text x="146.2" y="54.2">CC2</text>
<text x="147.1" y="59.3">D-</text>
<text x="159.7" y="55.5">R4</text>
<text x="168.1" y="55.5">5.1k</text>
<text x="184.7" y="56.7">GND</text>
<text x="147.1" y="64.4">D+</text>
<text x="147.1" y="61.8">D-</text>
<text x="177.5" y="65.6">R2</text>
<text x="177.5" y="60.6">R1</text>
<text x="186" y="65.6">27R</text>
<text x="186" y="60.6">27R</text>
<text x="286.3" y="60.6">GND</text>
<text x="354.2" y="60.6">+3V3</text>
<text x="360.6" y="60.6">+3V3</text>
<text x="368.3" y="63.1">100n</text>
<text x="369.5" y="60.6">C3</text>
<text x="147.1" y="66.9">D+</text>
<text x="309.1" y="69.4">C2</text>
<text x="309.1" y="72">100n</text>
<text x="318.8" y="69.7">C14</text>
<text x="327.7" y="72">100n</text>
<text x="327.7" y="69.4">C15</text>
<text x="336.8" y="72">100n</text>
<text x="336.8" y="69.4">C17</text>
<text x="346" y="69.7">C18</text>
<text x="136.8" y="77.7" transform="rotate(-90 136.8 77.7)">S1</text>
<text x="141.8" y="77.7" transform="rotate(-90 141.8 77.7)">GND</text>
<text x="144.9" y="74.5">SBU1</text>
<text x="144.9" y="77.1">SBU2</text>
<text x="257.3" y="76.6">LED-BLUE1</text>
<text x="318.8" y="72.2">100n</text>
<text x="345.7" y="72.2">100n</text>
<text x="365.2" y="75.8">+1V1</text>
<text x="373.9" y="72.2">GND</text>
<text x="375.9" y="75.8">C4</text>
<text x="244.9" y="82.9">1k</text>
<text x="246.3" y="78.8">R8</text>
<text x="302.2" y="79.9">+3V3</text>
<text x="349.8" y="82.1">GND</text>
<text x="374.7" y="78.3">100n</text>
<text x="388.6" y="82.1">C5</text>
<text x="104.4" y="84.7">PWR_FLAG</text>
<text x="138.7" y="89.3">GND</text>
<text x="269.7" y="85.2">GND</text>
<text x="296" y="89.8">J5</text>
<text x="311.2" y="86">JP2</text>
<text x="369.5" y="84.4">+1V1</text>
<text x="380.2" y="86">GND</text>
<text x="387.4" y="84.7">100n</text>
<text x="97" y="94.8">GND</text>
<text x="392.9" y="92.3">GND</text>
<text x="27.2" y="96.1">GND</text>
<text x="311.2" y="98.7">100n</text>
<text x="311.2" y="96.1">C12</text>
<text x="326.3" y="96.4">+3V3</text>
<text x="301.5" y="102.5">GND</text>
<text x="306.6" y="106.3">GND</text>
<text x="331.5" y="106.3">C1</text>
<text x="374.6" y="107.5">GPIO0</text>
<text x="331.5" y="108.8">100n</text>
<text x="347.6" y="112" transform="rotate(-90 347.6 112)">USB_VDD</text>
<text x="350.1" y="112.9" transform="rotate(-90 350.1 112.9)">ADC_AVDD</text>
<text x="357.7" y="109.1" transform="rotate(-90 357.7 109.1)">IOVDD</text>
<text x="362.8" y="112.4" transform="rotate(-90 362.8 112.4)">VREG_VIN</text>
<text x="373" y="108.5" transform="rotate(-90 373 108.5)">DVDD</text>
<text x="374.6" y="110.1">GPIO1</text>
<text x="374.6" y="112.6">GPIO2</text>
<text x="338.3" y="115.2">TESTEN</text>
<text x="367.9" y="114" transform="rotate(-90 367.9 114)">VREG_VOUT</text>
<text x="374.6" y="115.2">GPIO3</text>
<text x="374.6" y="117.7">GPIO4</text>
<text x="326.9" y="120.2">GND</text>
<text x="338.3" y="122.8">RUN</text>
<text x="374.6" y="120.2">GPIO5</text>
<text x="374.6" y="122.8">GPIO6</text>
<text x="374.6" y="125.3">GPIO7</text>
<text x="338.3" y="130.4">USB_D-</text>
<text x="374.6" y="127.9">GPIO8</text>
<text x="374.6" y="130.4">GPIO9</text>
<text x="79.9" y="136.8">+3V3</text>
<text x="338.3" y="132.9">USB_D+</text>
<text x="373.4" y="132.9">GPIO10</text>
<text x="373.4" y="135.5">GPIO11</text>
<text x="44.5" y="140.6">+3V3</text>
<text x="338.3" y="143.1">QSPI_SCLK</text>
<text x="338.3" y="140.6">QSPI_SS</text>
<text x="373.4" y="138">GPIO12</text>
<text x="373.4" y="140.6">GPIO13</text>
<text x="373.4" y="143.1">GPIO14</text>
<text x="44.5" y="146.9">R5</text>
<text x="44.5" y="149.5">R</text>
<text x="85.1" y="146.9">100n</text>
<text x="85.1" y="144.4">C13</text>
<text x="93.2" y="147.4">2.2uf</text>
<text x="93.7" y="145.4">C9</text>
<text x="338.3" y="145.6">QSPI_SD0</text>
<text x="338.3" y="148.2">QSPI_SD1</text>
<text x="373.4" y="145.6">GPIO15</text>
<text x="373.4" y="148.2">GPIO16</text>
<text x="67.8" y="155.8">CS</text>
<text x="89.4" y="154.5">GND</text>
<text x="304.8" y="155.8">Y2</text>
<text x="338.3" y="153.3">QSPI_SD3</text>
<text x="338.3" y="150.7">QSPI_SD2</text>
<text x="373.4" y="150.7">GPIO17</text>
<text x="373.4" y="153.3">GPIO18</text>
<text x="373.4" y="155.8">GPIO19</text>
<text x="67.8" y="160.9">DI/IO</text>
<text x="67.8" y="158.3">CLK</text>
<text x="75.8" y="156.7" transform="rotate(-90 75.8 156.7)">VCC</text>
<text x="304.8" y="158.3">12MHz</text>
<text x="338.3" y="160.9">XIN</text>
<text x="373.4" y="158.3">GPIO20</text>
<text x="373.4" y="160.9">GPIO21</text>
<text x="44.5" y="162.2">R6</text>
<text x="44.5" y="164.7">R</text>
<text x="67.8" y="163.4">DO/IO</text>
<text x="67.8" y="166">WP/IO</text>
<text x="86.4" y="164.7">W25Q16JVSS</text>
<text x="86.4" y="162.2">U3</text>
<text x="280.4" y="167.2">C16</text>
<text x="291.9" y="167.2">C11</text>
<text x="322.4" y="166.7">1k</text>
<text x="323.2" y="162.7">R13</text>
<text x="373.4" y="163.4">GPIO22</text>
<text x="373.4" y="166">GPIO23</text>
<text x="43.2" y="171">SW1</text>
<text x="43.2" y="173.6">BOOT</text>
<text x="67.8" y="168.5">HOLD/RESET/IO</text>
<text x="75.8" y="172.2" transform="rotate(-90 75.8 172.2)">GND</text>
<text x="280.4" y="169.5">10P</text>
<text x="291.9" y="169.5">10P</text>
<text x="338.3" y="171">XOUT</text>
<text x="373.4" y="168.5">GPIO24</text>
<text x="373.4" y="171">GPIO25</text>
<text x="291.3" y="174.9">GND</text>
<text x="321" y="177.1">+3V3</text>
<text x="367.2" y="176.1">GPIO26/ADC0</text>
<text x="367.2" y="178.7">GPIO27/ADC1</text>
<text x="39.9" y="183.7">GND</text>
<text x="72.9" y="182.5">GND</text>
<text x="301.5" y="185">Conn_01x04</text>
<text x="309.2" y="182.2">J2</text>
<text x="338.3" y="181.2">SWCLK</text>
<text x="338.3" y="183.7">SWDIO</text>
<text x="367.2" y="181.2">GPIO28/ADC2</text>
<text x="367.2" y="183.7">GPIO29/ADC3</text>
<text x="318" y="191.4">GND</text>
<text x="360.3" y="186.2" transform="rotate(-90 360.3 186.2)">GND</text>
<text x="361.6" y="190.1">U1</text>
<text x="357.4" y="197.7">GND</text>
<text x="361.6" y="192.6">RP2040</text>
<text x="106.6" y="204.1">+3V3</text>
<text x="162.6" y="207.9">+3V3</text>
<text x="111.8" y="214.2">R9</text>
<text x="144.3" y="215.5">1uF</text>
<text x="148.9" y="215.5">10V(20%)</text>
<text x="154.1" y="213">C10</text>
<text x="177.6" y="212.2">XL-5050RGBC-WS2812B</text>
<text x="177.7" y="215.5">U4</text>
<text x="236.2" y="210.4">R10</text>
<text x="236.2" y="213">R</text>
<text x="38" y="218">+3V3</text>
<text x="59.6" y="221.1">R7</text>
<text x="71.1" y="216.8">LED-RED1</text>
<text x="74" y="219.3">PWR</text>
<text x="111.8" y="216.8">R</text>
<text x="177.4" y="221.3" transform="rotate(-90 177.4 221.3)">VDD</text>
<text x="201.4" y="219.3">JP1</text>
<text x="247.7" y="219.3">C8</text>
<text x="247.7" y="221.8">100n</text>
<text x="58.2" y="225.1">1k</text>
<text x="110.5" y="226.9">SW3</text>
<text x="158" y="224.4">GND</text>
<text x="171.7" y="223.1">DOUT</text>
<text x="177.4" y="227.1" transform="rotate(-90 177.4 227.1)">VSS</text>
<text x="177.9" y="223.1">DIN</text>
<text x="235" y="223.1">SW2</text>
<text x="235" y="225.7">BOOT</text>
<text x="83.1" y="228.2">GND</text>
<text x="110.5" y="229.5">BOOT</text>
<text x="243.1" y="229.5">GND</text>
<text x="107.2" y="239.6">GND</text>
<text x="174.5" y="235.8">GND</text>
<text x="231.6" y="234.5">GND</text>
</g>
<g font-size="1.3" fill="#0f0f0f">
<text x="33" y="37.8">GPIO0</text>
<text x="33" y="40.3">GPIO1</text>
<text x="88.4" y="40.3">Vin(not</text>
<text x="210.8" y="40.3">Vin</text>
<text x="33" y="47.9">GPIO3</text>
<text x="33" y="45.4">GPIO2</text>
<text x="84.3" y="45.4">GPIO23</text>
<text x="33" y="50.5">GPIO4</text>
<text x="33" y="53">GPIO5</text>
<text x="78.5" y="53">GPIO28_ADC2</text>
<text x="78.5" y="50.5">GPIO29_ADC3</text>
<text x="33" y="58.1">GPIO6</text>
<text x="78.5" y="58.1">GPIO27_ADC1</text>
<text x="33" y="60.6">GPIO7</text>
<text x="33" y="63.2">GPIO8</text>
<text x="33" y="65.7">GPIO9</text>
<text x="78.5" y="60.6">GPIO26_ADC0</text>
<text x="84.3" y="65.7">GPIO22</text>
<text x="87.3" y="63.2">RUN</text>
<text x="164.9" y="65.7">USB</text>
<text x="166.2" y="60.6">USB</text>
<text x="169.9" y="65.7">D+</text>
<text x="171.1" y="60.6">D-</text>
<text x="192.8" y="60.6">USB</text>
<text x="192.8" y="65.7">USB</text>
<text x="197.8" y="60.6">D-</text>
<text x="197.8" y="65.7">D+</text>
<text x="33" y="70.8">GPIO10</text>
<text x="84.3" y="70.8">GPIO21</text>
<text x="33" y="75.9">GPIO12</text>
<text x="33" y="73.3">GPIO11</text>
<text x="84.3" y="75.9">GPIO19</text>
<text x="84.3" y="73.3">GPIO20</text>
<text x="33" y="78.4">GPIO13</text>
<text x="33" y="83.5">GPIO14</text>
<text x="84.3" y="78.4">GPIO18</text>
<text x="84.3" y="83.5">GPIO17</text>
<text x="227.3" y="79.7">GPIO25</text>
<text x="33" y="86">GPIO15</text>
<text x="84.3" y="86">GPIO16</text>
<text x="394.2" y="106.3">GPIO0</text>
<text x="394.2" y="114">GPIO3</text>
<text x="394.2" y="108.9">GPIO1</text>
<text x="394.2" y="111.4">GPIO2</text>
<text x="394.2" y="119">GPIO5</text>
<text x="394.2" y="116.5">GPIO4</text>
<text x="320" y="121.6">RUN</text>
<text x="394.2" y="124.1">GPIO7</text>
<text x="394.2" y="121.6">GPIO6</text>
<text x="320" y="131.7">USB</text>
<text x="320" y="129.2">USB</text>
<text x="325" y="131.7">D+</text>
<text x="325" y="129.2">D-</text>
<text x="393" y="131.7">GPIO10</text>
<text x="394.2" y="126.7">GPIO8</text>
<text x="394.2" y="129.2">GPIO9</text>
<text x="393" y="136.8">GPIO12</text>
<text x="393" y="134.3">GPIO11</text>
<text x="320" y="139.4">QSPI_SS</text>
<text x="320" y="141.9">QSPI_SCLK</text>
<text x="393" y="141.9">GPIO14</text>
<text x="393" y="139.4">GPIO13</text>
<text x="320" y="144.4">QSPI_SD0</text>
<text x="320" y="147">QSPI_SD1</text>
<text x="320" y="149.5">QSPI_SD2</text>
<text x="393" y="144.4">GPIO15</text>
<text x="393" y="149.5">GPIO17</text>
<text x="393" y="147">GPIO16</text>
<text x="50.8" y="154.6">QSPI_SS</text>
<text x="320" y="152.1">QSPI_SD3</text>
<text x="393" y="154.6">GPIO19</text>
<text x="393" y="152.1">GPIO18</text>
<text x="50.8" y="157.1">QSPI_SCLK</text>
<text x="50.8" y="159.7">QSPI_SD0</text>
<text x="393" y="157.1">GPIO20</text>
<text x="393" y="159.7">GPIO21</text>
<text x="50.8" y="167.3">QSPI_SD3</text>
<text x="50.8" y="162.2">QSPI_SD1</text>
<text x="50.8" y="164.8">QSPI_SD2</text>
<text x="393" y="167.3">GPIO24</text>
<text x="393" y="162.2">GPIO22</text>
<text x="393" y="164.8">GPIO23</text>
<text x="393" y="169.8">GPIO25</text>
<text x="320" y="180">SWCLK</text>
<text x="387.1" y="180">GPIO28_ADC2</text>
<text x="387.1" y="174.9">GPIO26_ADC0</text>
<text x="387.1" y="177.5">GPIO27_ADC1</text>
<text x="320" y="182.5">SWDIO</text>
<text x="387.1" y="182.5">GPIO29_ADC3</text>
<text x="223.5" y="204.1">GPIO24</text>
<text x="236.9" y="215.6">USR-SW</text>
<text x="119.1" y="219.4">RUN</text>
<text x="210.1" y="221.9">GPIO23</text>
</g>
<g font-size="1.3" fill="#a90000">
<text x="49.6" y="37.8">1</text>
<text x="49.6" y="40.4">2</text>
<text x="72.9" y="40.4">39</text>
<text x="72.9" y="37.8">40</text>
<text x="222.8" y="40.4">1</text>
<text x="49.6" y="42.9">3</text>
<text x="49.6" y="45.5">4</text>
<text x="72.9" y="45.5">37</text>
<text x="72.9" y="42.9">38</text>
<text x="152.4" y="45.5">A4</text>
<text x="222.8" y="45.5">2</text>
<text x="230.4" y="42.9">3</text>
<text x="269.8" y="42.9">1</text>
<text x="269.8" y="45.5">3</text>
<text x="282.5" y="42.9">5</text>
<text x="49.6" y="48">5</text>
<text x="49.6" y="50.5">6</text>
<text x="49.6" y="53.1">7</text>
<text x="72.9" y="53.1">34</text>
<text x="72.9" y="50.5">35</text>
<text x="72.9" y="48">36</text>
<text x="152.3" y="53.1">B5</text>
<text x="152.4" y="50.5">A5</text>
<text x="276.6" y="52.8" transform="rotate(-90 276.6 52.8)">2</text>
<text x="49.6" y="55.6">8</text>
<text x="49.6" y="58.2">9</text>
<text x="72.9" y="58.2">32</text>
<text x="72.9" y="55.6">33</text>
<text x="152.4" y="58.2">A7</text>
<text x="49" y="60.7">10</text>
<text x="49" y="63.2">11</text>
<text x="49" y="65.8">12</text>
<text x="72.9" y="65.8">29</text>
<text x="72.9" y="63.2">30</text>
<text x="72.9" y="60.7">31</text>
<text x="152.3" y="65.8">B6</text>
<text x="152.3" y="60.7">B7</text>
<text x="152.4" y="63.2">A6</text>
<text x="49" y="68.3">13</text>
<text x="49" y="70.9">14</text>
<text x="72.9" y="70.9">27</text>
<text x="72.9" y="68.3">28</text>
<text x="49" y="73.4">15</text>
<text x="49" y="75.9">16</text>
<text x="72.9" y="75.9">25</text>
<text x="72.9" y="73.4">26</text>
<text x="152.3" y="75.9">B8</text>
<text x="152.4" y="73.4">A8</text>
<text x="49" y="78.5">17</text>
<text x="49" y="81">18</text>
<text x="49" y="83.6">19</text>
<text x="72.9" y="83.6">22</text>
<text x="72.9" y="81">23</text>
<text x="72.9" y="78.5">24</text>
<text x="135.6" y="82.6" transform="rotate(-90 135.6 82.6)">S1</text>
<text x="140.7" y="82.5" transform="rotate(-90 140.7 82.5)">A1</text>
<text x="49" y="86.1">20</text>
<text x="72.9" y="86.1">21</text>
<text x="299.6" y="92.5">1</text>
<text x="299.6" y="95">2</text>
<text x="356.6" y="101.7" transform="rotate(-90 356.6 101.7)">1</text>
<text x="346.5" y="102.3" transform="rotate(-90 346.5 102.3)">48</text>
<text x="349" y="102.3" transform="rotate(-90 349 102.3)">43</text>
<text x="361.7" y="102.3" transform="rotate(-90 361.7 102.3)">44</text>
<text x="366.8" y="102.3" transform="rotate(-90 366.8 102.3)">45</text>
<text x="371.9" y="102.3" transform="rotate(-90 371.9 102.3)">23</text>
<text x="382.2" y="106.4">2</text>
<text x="382.2" y="109">3</text>
<text x="382.2" y="111.5">4</text>
<text x="334.6" y="114">19</text>
<text x="382.2" y="114">5</text>
<text x="382.2" y="116.6">6</text>
<text x="382.2" y="119.1">7</text>
<text x="334.6" y="121.7">26</text>
<text x="382.2" y="121.7">8</text>
<text x="382.2" y="124.2">9</text>
<text x="334.6" y="129.3">46</text>
<text x="334.6" y="131.8">47</text>
<text x="381.6" y="126.7">11</text>
<text x="381.6" y="129.3">12</text>
<text x="381.6" y="131.8">13</text>
<text x="381.6" y="134.4">14</text>
<text x="381.6" y="136.9">15</text>
<text x="334.6" y="142">52</text>
<text x="334.6" y="139.4">56</text>
<text x="381.6" y="139.4">16</text>
<text x="381.6" y="142">17</text>
<text x="334.6" y="144.5">53</text>
<text x="334.6" y="149.6">54</text>
<text x="334.6" y="147.1">55</text>
<text x="381.6" y="144.5">18</text>
<text x="381.6" y="147.1">27</text>
<text x="381.6" y="149.6">28</text>
<text x="65.3" y="154.7">1</text>
<text x="74.7" y="151.8" transform="rotate(-90 74.7 151.8)">8</text>
<text x="334.6" y="152.1">51</text>
<text x="381.6" y="152.1">29</text>
<text x="381.6" y="154.7">30</text>
<text x="65.3" y="159.8">5</text>
<text x="65.3" y="157.2">6</text>
<text x="334.6" y="159.8">20</text>
<text x="381.6" y="157.2">31</text>
<text x="381.6" y="159.8">32</text>
<text x="65.3" y="162.3">2</text>
<text x="65.3" y="164.8">3</text>
<text x="65.3" y="167.4">7</text>
<text x="381.6" y="162.3">34</text>
<text x="381.6" y="164.8">35</text>
<text x="381.6" y="167.4">36</text>
<text x="41.7" y="168.3" transform="rotate(-90 41.7 168.3)">2</text>
<text x="334.6" y="169.9">21</text>
<text x="381.6" y="169.9">37</text>
<text x="41.7" y="176" transform="rotate(-90 41.7 176)">1</text>
<text x="74.7" y="174.7" transform="rotate(-90 74.7 174.7)">4</text>
<text x="317.4" y="177.5">1</text>
<text x="381.6" y="175">38</text>
<text x="381.6" y="177.5">39</text>
<text x="317.4" y="180.1">2</text>
<text x="317.4" y="182.6">3</text>
<text x="317.4" y="185.2">4</text>
<text x="334.6" y="180.1">24</text>
<text x="334.6" y="182.6">25</text>
<text x="381.6" y="180.1">40</text>
<text x="381.6" y="182.6">41</text>
<text x="359.2" y="189.9" transform="rotate(-90 359.2 189.9)">57</text>
<text x="169.5" y="222">2</text>
<text x="176.3" y="216.6" transform="rotate(-90 176.3 216.6)">1</text>
<text x="182.2" y="222">4</text>
<text x="233.4" y="220.4" transform="rotate(-90 233.4 220.4)">2</text>
<text x="109" y="224.2" transform="rotate(-90 109 224.2)">2</text>
<text x="109" y="231.8" transform="rotate(-90 109 231.8)">1</text>
<text x="176.3" y="229.3" transform="rotate(-90 176.3 229.3)">3</text>
<text x="233.4" y="228" transform="rotate(-90 233.4 228)">1</text>
</g>
<g font-size="1" fill="#a90000">
<text x="298.2" y="150.5" transform="rotate(-90 298.2 150.5)">1</text>
<text x="293.1" y="163.2" transform="rotate(-90 293.1 163.2)">2</text>
<text x="298.2" y="163.2" transform="rotate(-90 298.2 163.2)">3</text>
</g>
<text font-size="1" fill="#006464" x="294.1" y="160.3" transform="rotate(-90 294.1 160.3)">GND</text>
<g font-size=".8" fill="#006464">
<text x="273.6" y="44.2">IN</text>
<text x="278.5" y="44.2">OUT</text>
<text x="277.9" y="49" transform="rotate(-90 277.9 49)">SS</text>
<text x="73.2" y="161.1">0</text>
<text x="73.9" y="163.6">1</text>
<text x="74.2" y="166.2">2</text>
<text x="83.9" y="168.7">3</text>
</g>
<text font-size=".8" fill="#840000" x="172.9" y="227.1">RGB</text>
</svg>
